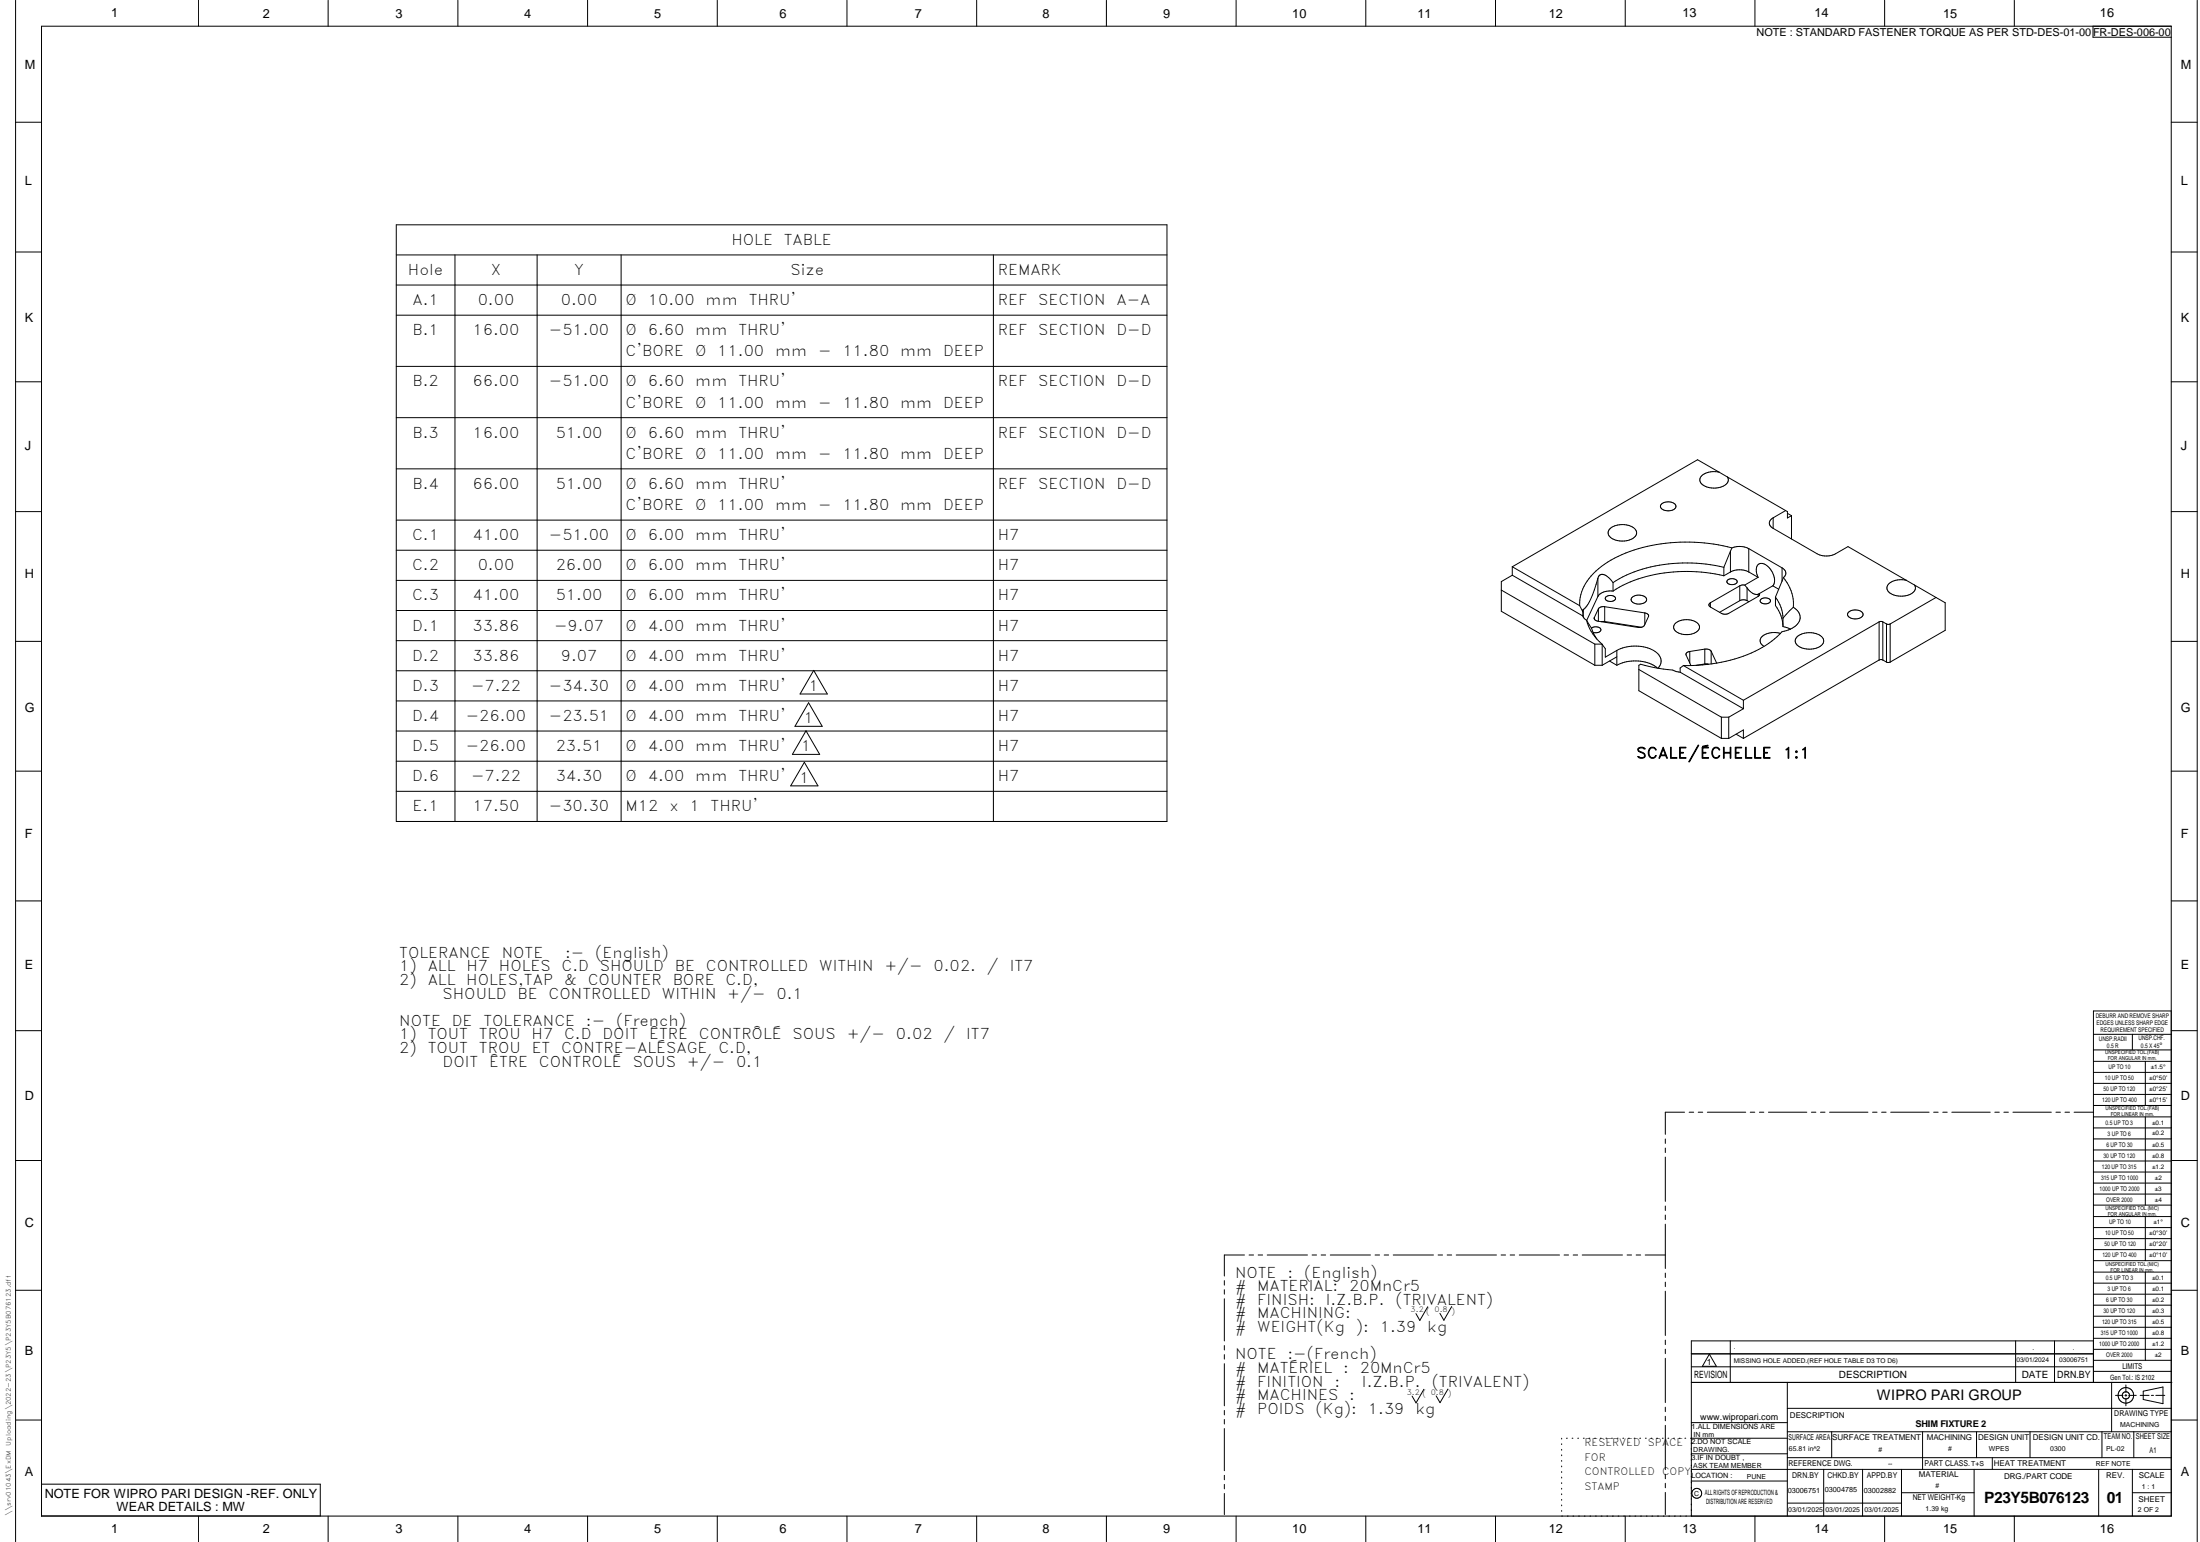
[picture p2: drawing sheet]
<svg xmlns="http://www.w3.org/2000/svg" width="848mm" height="594mm" viewBox="0 0 848 594" stroke-linecap="round" stroke-linejoin="round" font-family="sans-serif">
<g fill="none" stroke="#000" stroke-width=".39">
<path d="M6 .1v593.9M16 10.1h821v574h-821zM76.5 .1v10M126.5 .1v10M176.5 .1v10M226.5 .1v10M276.5 .1v10M326.5 .1v10M376.5 .1v10M426.5 .1v10M476.5 .1v10M526.5 .1v10"/>
<path d="M576.5 .1v10M626.5 .1v10M676.5 .1v10M726.5 .1v10M776.5 .1v10M806.8 10.1v4.3h30.2M847 .1v593.9M6 47.1h10M837 47.1h10M6 97.1h10M152.8 98.2h297.1M152.8 86.6h297.1v229.9h-297.1z"/>
<path d="M175.4 98.2v218.3M207.1 98.2v218.3M239.4 98.2v218.3M382.9 98.2v218.3M837 97.1h10M152.8 109.8h297.1M152.8 121.4h297.1M6 147.1h10M152.8 141.2h297.1M837 147.1h10M152.8 160.9h297.1M6 197.1h10"/>
<path d="M152.8 180.6h297.1M640.6 194.1a3.9 3.9 0 0 1 5.4 .7 2.72 2.72 0 0 1-3.8 1.9 1.63 1.63 0 0 1-1.7-.7 1.63 1.63 0 0 1 .1-1.9zM662.7 181.9l3.2 1.9M662.7 181.9l-8.3-4.8-71.4 41.3M662.7 181.9a6.6 6.6 0 0 0-7.3 2.3 2.93 2.93 0 0 0 2.5 3.4 7.3 7.3 0 0 0 8.2-1.9l.2-.8-.4-1.1M665.9 183.8l22.4 12.9M683.5 199.5a2.13 2.13 0 0 0-1.4 2 2.13 2.13 0 0 0 1.4 2.1M683.5 199.5v4.1M688.3 196.7l.7 .4v2.5l1.6-.9M688.3 196.7l-4.8 2.8M689 197.8l1.6 .9M690.6 198.7v8.9"/>
<path d="M837 197.1h10M152.8 200.4h297.1M152.8 212h297.1M583 218.4v3.2M583 218.4l25.9 14.9M620.6 203.8a7.5 7.5 0 0 1 10 .5 2.57 2.57 0 0 1-1.9 3.5 7.3 7.3 0 0 1-8.6-1.7l-.1-1.2zM664.5 218.6a58 58 0 0 0-41.5 5.1l-1.2 .8M664.5 218.6v3.2M667.1 212.4l-2.6 6.2M667.1 212.4v8M667.6 211.1a65.3 65.3 0 0 0-46.6 4.7 22.6 22.6 0 0 0-11.8 14.3l-.3 3.2M667.6 211.1l-.5 1.3"/>
<path d="M667.6 211.1a7.9 7.9 0 0 1 6.5 .3M674.1 211.4l12.9 7.4M674.1 211.4v9M683.5 203.6l17 9.8a7.8 7.8 0 0 0 7.1 0l4.8-2.8 22.4 12.9M687 218.8v5.1M687 218.8a2.1 2.1 0 0 1 1.4 1.7 2.1 2.1 0 0 1-.9 2M152.8 223.6h297.1M152.8 235.2h297.1M578.7 227.3l36.1 20.9M583 221.6l27.2 15.7M583 221.6l-4.3 2.5v11.4l36.1 20.8M608.9 233.3l1.3 2.4"/>
<path d="M610.2 237.3l.1 .4M610.2 235.7v1.6M610.3 234.9l-.1 .8M610.3 237.7l1.3 1.3M610.3 234.9v2.8M611.6 239a17.9 17.9 0 0 0 5.9 9.2M611.6 239l2 3.1 1.9 4M614.6 237.9v.6M616 222.8v7M616 222.8l.7-1.2a2.87 2.87 0 0 1 3.7 1.2l1.4 1.7M616 222.8a27 27 0 0 1-5 11.5l-.7 .6M616 229.8l-4.3 9.2"/>
<path d="M616.2 234.6l-1.6 3.3M616.2 234.6v4.8M618.6 233.7l15.4 2.4M618.6 239.5l14.2 2.2M618.6 233.7v5.8M618.6 239.5h-1.3M618.6 233.7a2.42 2.42 0 0 0-2.4 .9M619 230a2.49 2.49 0 0 1 3.8 .6 2.24 2.24 0 0 1-4-.2zM621.8 224.5v3.2M621.8 227.7a5.8 5.8 0 0 0-5.8 2.1M629.3 230a3.9 3.9 0 0 1 5.4 .7 2.3 2.3 0 0 1-2.8 2 2.34 2.34 0 0 1-3-2.1zM634 236.1a1.25 1.25 0 0 1 1.5 1.5l-1.6 3.3a2.44 2.44 0 0 1-2.4 .8l-15.5-2.4a1.28 1.28 0 0 1-1.4-1.4"/>
<path d="M634 236.1v4.5M659.3 232.2v1.7M659.3 232.2a.87 .87 0 0 0-.6 .8 .87 .87 0 0 0 .6 .9M664.5 221.8a58.9 58.9 0 0 0-40.2 4.4l-2.5 1.5M665.9 223.5a2.47 2.47 0 0 1 3.8 .6 2.24 2.24 0 0 1-4-.1zM667.1 220.4l-2.6 1.4M670.7 225.7l-11.4 6.5M670.7 231.4l-7.8 4.5M670.7 225.7v5.7M672.6 225.4l.9 1.1M672.6 225.4l-1.9 .3M673.5 226.5a4.5 4.5 0 0 0 4.2 2.5"/>
<path d="M673.5 231.4a3.1 3.1 0 0 0-2.8 0M673.5 226.5v4.9M673.5 231.4l.7 .4M674.1 220.4l3.6 2M674.1 220.4a7.8 7.8 0 0 0-7 0M677.7 222.4a3.7 3.7 0 0 1 .7-5.3 5.9 5.9 0 0 1 5.6 5.4l.1 1.6-.7 1.6M677.7 222.4l-5.1 3M677.7 229v.8M677.7 229.8l-11.3 6.5a3.1 3.1 0 0 1-2.8 0l-4.3-2.4M678.2 228.7l.1 .5-.6 .6M678.2 228.7l-.5 .3M678.8 230.9a2.49 2.49 0 0 1 3.7 .6 2.24 2.24 0 0 1-4-.1z"/>
<path d="M683.4 225.7l2.3 1.3M683.4 225.7l-5.2 3M684.4 230a14.1 14.1 0 0 1 2.9 8.1M684.4 230v3.3a14 14 0 0 1 2.9 8.1M687 223.9l-2.6 6.1M687.3 238.1v3.3M687.5 222.5a15.7 15.7 0 0 1 3.8 11.5M687.5 222.5l-.5 1.4M691.3 234a4.2 4.2 0 0 1 2.6 3.8 4.2 4.2 0 0 1-2.4 3.9l-2.1 1-2.5 .7a44 44 0 0 1-26.9 12.3l-5.5 .6-5.6 .1M691.3 234l-4 4.1M712.7 235.8a3.9 3.9 0 0 1 5.5 .6 2.75 2.75 0 0 1-3.9 2 1.69 1.69 0 0 1-1.8-2.4zM724.4 239.6l-52.3 30.2"/>
<path d="M724.4 239.6v14.7M724.4 239.6h1.4M725.8 239.6v14.7M725.8 239.6l1.4 .8M734.8 223.5l3.2 1.9M734.8 223.5a6.5 6.5 0 0 0-7.3 2.4 2.93 2.93 0 0 0 2.6 3.3 7.2 7.2 0 0 0 8.1-1.9l.2-1.1-.4-.8M738 225.4l8.3 4.8M746.3 230.2l-17.7 10.2M746.3 230.2l3.6 2v10.6l-21.3 12.3M6 247.1h10M152.8 246.8h297.1M152.8 258.4h297.1"/>
<path d="M313.7 258.3l5.2 9.1h-10.5zM613.5 242a2.45 2.45 0 0 1 3.6 .6 2.23 2.23 0 0 1-3 1M614.8 248.2v8.1M614.8 248.2h2.7M614.8 256.3h2.8M617.5 248.2l.1 .1M617.6 248.3v8M617.6 248.3l1.2 1.6v3.3l4.5-2.6M620.5 254.7l2.8 1.6M623.3 250.6v5.7M623.3 253l-5.7 3.3M623.3 256.3a14.9 14.9 0 0 1 15.6 1.1"/>
<path d="M623.3 250.6a14.8 14.8 0 0 1 15.8 1.2 3.8 3.8 0 0 1 0 5.7M631.8 257.9l31.8 18.4M645.8 240.2a6.8 6.8 0 0 1 9.2 .7 2.6 2.6 0 0 1-2.3 3.2 6.4 6.4 0 0 1-7.4-1.7l-.1-1.2zM647.7 259l24.4 14M647.7 259l-2.9-.9-7.2-.9-5.1-1.3-.7 .4v9.8l31.8 18.4M648.9 256.4l23.2 13.4M648.9 256.4l-1.2 1v1.6M650.2 244.5h.7M651.4 251a1.23 1.23 0 0 0-1.4 1.4l1.8 4M651.4 251v4.4M657.2 255.8l1.5 .1M657.2 250.1l-5.8 .9"/>
<path d="M657.2 255.8l-3.5 .5M657.2 250.1v5.7M657.2 250.1a2.44 2.44 0 0 1 2.4 .8M659.6 250.9l2.2 4.6M659.6 250.9v4.9M686.4 244a7 7 0 0 0-7.7 2.1 2.32 2.32 0 0 0 1.3 2.9M687.3 241.4l2.9 1M692.7 245.4a7.6 7.6 0 0 1 10.1 .6 2.57 2.57 0 0 1-2 3.4 7.3 7.3 0 0 1-8.6-1.7l-.1-1.2zM724.4 254.3l-52.3 30.2M725.8 254.3h-1.4M725.8 254.3l1.4 .8M727.2 255.1h1.4"/>
<path d="M727.2 240.4v14.7M728.6 240.4h-1.4M728.6 240.4v14.7M837 247.1h10M152.8 270h297.1M311.7 270.7l5.2 9.1h-10.4zM663.6 276.3v8.2M663.6 276.3h2.8M666.4 276.3v8.2M672.1 269.8v3.2M672.1 273l-5.7 3.3M6 297.1h10"/>
<path d="M152.8 281.6h297.1M152.8 293.3h297.1M310.1 293.7l5.2 9.1h-10.5zM310.7 281.6l5.3 9h-10.5zM663.6 284.5h2.8M669.2 282.9l2.9 1.6M672.1 284.5v-3.3l-5.7 3.3M837 297.1h10M152.8 304.9h297.1M6 347.1h10M837 347.1h10M6 397.1h10"/>
<path d="M807 398.5h30M822 398.5v6M837 397.1h10M837 389.5h-30v143.1M807 404.5h30M807 408.9h30M807 413.2h30M807 417.4h30M827 408.9v17M642 438.8v1.7M649.4 428.5h-7.4v8.5M651.2 428.5h1.7"/>
<path d="M654.6 428.5h1.8M658.2 428.5h14.8M674.7 428.5h1.7M678.2 428.5h1.7M681.7 428.5h14.8M698.3 428.5h1.7M701.8 428.5h1.7M705.3 428.5h14.8M721.8 428.5h1.8M725.3 428.5h1.8M728.9 428.5h14.7M745.4 428.5h1.7"/>
<path d="M748.9 428.5h1.7M752.4 428.5h14.8M769 428.5h1.7M772.5 428.5h1.7M776 428.5h14.8M792.5 428.5h1.8M796 428.5h1.8M799.5 428.5h7.4M807 421.6h30M807 425.9h30M807 430.3h30M807 434.6h30"/>
<path d="M807 438.8h30M827 430.3v34M6 447.1h10M642 442.3v1.7M642 445.8v17.1M807 443h30M807 447.3h30M807 451.5h30M807 455.8h30M837 447.1h10M642 464.6v1.8M642 468.1v1.8"/>
<path d="M642 471.6v17.1M807 460h30M807 464.3h30M807 468.7h30M807 472.9h30M807 477.2h30M827 468.7v17M6 497.1h10M472 493.4v1.7M472 496.9v1.7M479.7 483.5h-7.7v8.1M481.5 483.5h1.7"/>
<path d="M485 483.5h1.7M488.5 483.5h15.5M505.8 483.5h1.7M509.3 483.5h1.7M512.8 483.5h15.5M530.1 483.5h1.7M533.6 483.5h1.7M537.1 483.5h15.5M554.4 483.5h1.7M557.9 483.5h1.7M561.4 483.5h15.5M578.7 483.5h1.7"/>
<path d="M582.1 483.5h1.8M585.7 483.5h15.5M602.9 483.5h1.8M606.4 483.5h1.8M609.9 483.5h15.6M627.2 483.5h1.7M630.7 483.5h1.8M634.2 483.5h7.8M642 490.5v1.7M642 494v1.7M642 497.5v17M807 481.4h30"/>
<path d="M807 485.7h30M807 490.1h30M807 494.3h30M807 498.6h30M827 490.1v34M837 497.1h10M472 500.4v16.2M472 518.4v1.7M550.4 503.4l-3.1 5.3-1.5-2.6M559.6 503.4l-3 5.2-1.5-2.6M642 516.3v1.7M642 519.8v1.7"/>
<path d="M667 516.6v16M777 516.6v16M792 516.6v16M807 516.6h-155v67.5M807 502.8h30M807 507.1h30M807 511.3h30M807 515.6h30M807 519.9h30M472 521.9v1.7M472 525.4v16.2M548.9 535.2l-3 5.3-1.6-2.6"/>
<path d="M558.2 535.2l-3.1 5.2-1.5-2.6M642 523.3v17.1M652 532.6h185.2M652 526.6h155M652 521.6h155M658.9 521.7l2.7 4.7h-5.3zM689 532.6v51.5M807 524.1h30M807 528.3h30M814 532.6v19M815.5 537.6h2.9M819.1 537.6h.7"/>
<path d="M819.5 533.6v2.9M819.5 537.2v.8M819.5 538.7v2.9M820.6 537.6h2.9M825 537.6h3.4M826.2 536l7.6-1.6v6.4l-7.6-1.6zM829.3 537.6h.9M831 537.6h3.5M6 547.1h10M472 543.4v1.7M472 546.9v1.7M472 550.4v16.2"/>
<path d="M602 554.1v.3M602 556.2v.4M602 558.4v.3M603.8 554.1h.4M606 554.1h.3M608.2 554.1h.3M610.4 554.1h.3M612.5 554.1h.4M614.7 554.1h.3M616.9 554.1h.3M619.1 554.1h.3M621.2 554.1h.4"/>
<path d="M623.4 554.1h.3M625.6 554.1h.3M627.8 554.1h.3M629.9 554.1h.4M632.1 554.1h.3M634.3 554.1h.3M636.5 554.1h.3M638.6 554.1h.4M640.8 554.1h.3M642 542.1v1.8M642 545.6v1.8M642 549.1v17.1"/>
<path d="M643 554.1h.3M645.2 554.1h.3M647.3 554.1h.4M649.5 554.1h.3M651.7 554.1h37.3M652 548.1h37M689 542.6h148M689 551.6h148M706.1 551.6v10M741.1 551.6v14.5M761.9 551.6v10M782.6 551.6v10"/>
<path d="M810.3 551.6v10M822.6 551.6v10M837 547.1h10M16 571.8h107.5v12.3h-107.5M472 568.4v1.7M472 571.9v1.7M472 575.4v8.1M602 560.5v.4M602 562.7v.3M602 564.8v.3M602 566.9v.4M602 569.1v.3"/>
<path d="M602 571.2v.4M602 573.4v.3M602 575.5v.4M602 577.7v.3M602 579.8v.3M642 568v1.7M642 571.5v1.7M642 575v8.5M652 570.6h37M652 566.1h185M652 560.1h37M689 561.6h148"/>
<path d="M689 579.1h44M703 566.1v18M718 566.1v18M733 575.1h28M733 566.1v18M761 566.1v18M768 561.6v4.5M809 566.1v18M822 575.1h15M822 566.1v18M76.5 584.1v9.9M126.5 584.1v9.9"/>
<path d="M176.5 584.1v9.9M226.5 584.1v9.9M276.5 584.1v9.9M326.5 584.1v9.9M376.5 584.1v9.9M426.5 584.1v9.9M476.5 584.1v9.9M526.5 584.1v9.9M576.5 584.1v9.9M602 582v.3M626.5 584.1v9.9M676.5 584.1v9.9"/>
<path d="M726.5 584.1v9.9M776.5 584.1v9.9"/>
<circle cx="819.5" cy="537.6" r="3"/>
<circle cx="819.5" cy="537.6" r="1.39"/>
<circle cx="654.1" cy="575.3" r="1.89"/>
</g>
<g font-size="6">
<text x="764.9" y="579">P23Y5B076123</text>
<text x="812.1" y="578.9">01</text>
</g>
<g font-size="5.7">
<text x="281.9" y="94.3">HOLE</text>
<text x="302.1" y="94.3">TABLE</text>
<text x="157.2" y="105.9">Hole</text>
<text x="189.2" y="105.9">X</text>
<text x="221.3" y="105.9">Y</text>
<text x="304.7" y="105.9">Size</text>
<text x="384.7" y="105.9">REMARK</text>
<text x="159" y="117.5">A.1</text>
<text x="184.1" y="117.5">0.00</text>
<text x="216.2" y="117.5">0.00</text>
<text x="241.2" y="117.5">Ø</text>
<text x="249.7" y="117.5">10.00</text>
<text x="272" y="117.5">mm</text>
<text x="288.6" y="117.5">THRU'</text>
<text x="384.7" y="117.5">REF</text>
<text x="400.3" y="117.5">SECTION</text>
<text x="430.4" y="117.5">A-A</text>
<text x="159" y="129.2">B.1</text>
<text x="182.2" y="129.2">16.00</text>
<text x="211.6" y="129.2">-51.00</text>
<text x="241.2" y="129.2">Ø</text>
<text x="249.7" y="129.2">6.60</text>
<text x="268" y="129.2">mm</text>
<text x="284.6" y="129.2">THRU'</text>
<text x="384.7" y="129.2">REF</text>
<text x="400.3" y="129.2">SECTION</text>
<text x="430.4" y="129.2">D-D</text>
<text x="241.2" y="137.3">C'BORE</text>
<text x="267.9" y="137.3">Ø</text>
<text x="276.5" y="137.3">11.00</text>
<text x="298.8" y="137.3">mm</text>
<text x="315.4" y="137.3">-</text>
<text x="324.7" y="137.3">11.80</text>
<text x="347" y="137.3">mm</text>
<text x="363.6" y="137.3">DEEP</text>
<text x="159" y="148.9">B.2</text>
<text x="182.2" y="148.9">66.00</text>
<text x="211.6" y="148.9">-51.00</text>
<text x="241.2" y="148.9">Ø</text>
<text x="249.7" y="148.9">6.60</text>
<text x="268" y="148.9">mm</text>
<text x="284.6" y="148.9">THRU'</text>
<text x="384.7" y="148.9">REF</text>
<text x="400.3" y="148.9">SECTION</text>
<text x="430.4" y="148.9">D-D</text>
<text x="241.2" y="157">C'BORE</text>
<text x="267.9" y="157">Ø</text>
<text x="276.5" y="157">11.00</text>
<text x="298.8" y="157">mm</text>
<text x="315.4" y="157">-</text>
<text x="324.7" y="157">11.80</text>
<text x="347" y="157">mm</text>
<text x="363.6" y="157">DEEP</text>
<text x="159" y="168.6">B.3</text>
<text x="182.2" y="168.6">16.00</text>
<text x="214.2" y="168.6">51.00</text>
<text x="241.2" y="168.6">Ø</text>
<text x="249.7" y="168.6">6.60</text>
<text x="268" y="168.6">mm</text>
<text x="284.6" y="168.6">THRU'</text>
<text x="384.7" y="168.6">REF</text>
<text x="400.3" y="168.6">SECTION</text>
<text x="430.4" y="168.6">D-D</text>
<text x="241.2" y="176.8">C'BORE</text>
<text x="267.9" y="176.8">Ø</text>
<text x="276.5" y="176.8">11.00</text>
<text x="298.8" y="176.8">mm</text>
<text x="315.4" y="176.8">-</text>
<text x="324.7" y="176.8">11.80</text>
<text x="347" y="176.8">mm</text>
<text x="363.6" y="176.8">DEEP</text>
<text x="159" y="188.4">B.4</text>
<text x="182.2" y="188.4">66.00</text>
<text x="214.2" y="188.4">51.00</text>
<text x="241.2" y="188.4">Ø</text>
<text x="249.7" y="188.4">6.60</text>
<text x="268" y="188.4">mm</text>
<text x="284.6" y="188.4">THRU'</text>
<text x="384.7" y="188.4">REF</text>
<text x="400.3" y="188.4">SECTION</text>
<text x="430.4" y="188.4">D-D</text>
<text x="241.2" y="196.5">C'BORE</text>
<text x="267.9" y="196.5">Ø</text>
<text x="276.5" y="196.5">11.00</text>
<text x="298.8" y="196.5">mm</text>
<text x="315.4" y="196.5">-</text>
<text x="324.7" y="196.5">11.80</text>
<text x="347" y="196.5">mm</text>
<text x="363.6" y="196.5">DEEP</text>
<text x="158.9" y="208.1">C.1</text>
<text x="182.2" y="208.1">41.00</text>
<text x="211.6" y="208.1">-51.00</text>
<text x="241.2" y="208.1">Ø</text>
<text x="249.7" y="208.1">6.00</text>
<text x="268" y="208.1">mm</text>
<text x="284.6" y="208.1">THRU'</text>
<text x="384.7" y="208.1">H7</text>
<text x="158.9" y="219.7">C.2</text>
<text x="184.1" y="219.7">0.00</text>
<text x="214.2" y="219.7">26.00</text>
<text x="241.2" y="219.7">Ø</text>
<text x="249.7" y="219.7">6.00</text>
<text x="268" y="219.7">mm</text>
<text x="284.6" y="219.7">THRU'</text>
<text x="384.7" y="219.7">H7</text>
<text x="158.9" y="231.3">C.3</text>
<text x="182.2" y="231.3">41.00</text>
<text x="214.2" y="231.3">51.00</text>
<text x="241.2" y="231.3">Ø</text>
<text x="249.7" y="231.3">6.00</text>
<text x="268" y="231.3">mm</text>
<text x="284.6" y="231.3">THRU'</text>
<text x="384.7" y="231.3">H7</text>
<text x="158.9" y="242.9">D.1</text>
<text x="182.2" y="242.9">33.86</text>
<text x="213.6" y="242.9">-9.07</text>
<text x="241.2" y="242.9">Ø</text>
<text x="249.7" y="242.9">4.00</text>
<text x="268" y="242.9">mm</text>
<text x="284.6" y="242.9">THRU'</text>
<text x="384.7" y="242.9">H7</text>
<text x="158.9" y="254.6">D.2</text>
<text x="182.2" y="254.6">33.86</text>
<text x="216.2" y="254.6">9.07</text>
<text x="241.2" y="254.6">Ø</text>
<text x="249.7" y="254.6">4.00</text>
<text x="268" y="254.6">mm</text>
<text x="284.6" y="254.6">THRU'</text>
<text x="384.7" y="254.6">H7</text>
<text x="158.9" y="266.1">D.3</text>
<text x="181.6" y="266.1">-7.22</text>
<text x="211.6" y="266.1">-34.30</text>
<text x="241.2" y="266.1">Ø</text>
<text x="249.7" y="266.1">4.00</text>
<text x="268" y="266.1">mm</text>
<text x="284.6" y="266.1">THRU'</text>
<text x="311.7" y="266.1">1</text>
<text x="384.7" y="266.1">H7</text>
<text x="158.9" y="277.8">D.4</text>
<text x="179.6" y="277.8">-26.00</text>
<text x="211.6" y="277.8">-23.51</text>
<text x="241.2" y="277.8">Ø</text>
<text x="249.7" y="277.8">4.00</text>
<text x="268" y="277.8">mm</text>
<text x="284.6" y="277.8">THRU'</text>
<text x="309.7" y="278.6">1</text>
<text x="384.7" y="277.8">H7</text>
<text x="158.9" y="289.4">D.5</text>
<text x="179.6" y="289.4">-26.00</text>
<text x="214.2" y="289.4">23.51</text>
<text x="241.2" y="289.4">Ø</text>
<text x="249.7" y="289.4">4.00</text>
<text x="268" y="289.4">mm</text>
<text x="284.6" y="289.4">THRU'</text>
<text x="308.7" y="289.4">1</text>
<text x="384.7" y="289.4">H7</text>
<text x="630.8" y="292.1">SCALE/ÉCHELLE</text>
<text x="687.3" y="292.1">1:1</text>
<text x="158.9" y="301">D.6</text>
<text x="181.6" y="301">-7.22</text>
<text x="214.2" y="301">34.30</text>
<text x="241.2" y="301">Ø</text>
<text x="249.7" y="301">4.00</text>
<text x="268" y="301">mm</text>
<text x="284.6" y="301">THRU'</text>
<text x="308.1" y="301.5">1</text>
<text x="384.7" y="301">H7</text>
<text x="159" y="312.6">E.1</text>
<text x="182.2" y="312.6">17.50</text>
<text x="211.6" y="312.6">-30.30</text>
<text x="241.2" y="312.6">M12</text>
<text x="258" y="312.6">x</text>
<text x="265.8" y="312.6">1</text>
<text x="273.9" y="312.6">THRU'</text>
<text x="153.9" y="369">TOLERANCE</text>
<text x="193.4" y="369">NOTE</text>
<text x="217.8" y="369">:-</text>
<text x="229.4" y="369">(English)</text>
<text x="153.9" y="374.2">1)</text>
<text x="164.9" y="374.2">ALL</text>
<text x="179.8" y="374.2">H7</text>
<text x="192.3" y="374.2">HOLES</text>
<text x="216.5" y="374.2">C.D</text>
<text x="231.2" y="374.2">SHOULD</text>
<text x="260.2" y="374.2">BE</text>
<text x="272.1" y="374.2">CONTROLLED</text>
<text x="315.8" y="374.2">WITHIN</text>
<text x="340.9" y="374.2">+/-</text>
<text x="359.9" y="374.2">0.02.</text>
<text x="380.4" y="374.2">/</text>
<text x="389.3" y="374.2">IT7</text>
<text x="153.9" y="379.5">2)</text>
<text x="164.9" y="379.5">ALL</text>
<text x="179.8" y="379.5">HOLES,TAP</text>
<text x="217.5" y="379.5">&amp;</text>
<text x="226.6" y="379.5">COUNTER</text>
<text x="259.3" y="379.5">BORE</text>
<text x="279.7" y="379.5">C.D,</text>
<text x="170.6" y="384.7">SHOULD</text>
<text x="199.5" y="384.7">BE</text>
<text x="211.5" y="384.7">CONTROLLED</text>
<text x="255.2" y="384.7">WITHIN</text>
<text x="280.4" y="384.7">+/-</text>
<text x="299.3" y="384.7">0.1</text>
<text x="153.9" y="395.2">NOTE</text>
<text x="174.1" y="395.2">DE</text>
<text x="186.3" y="395.2">TOLERANCE</text>
<text x="225.9" y="395.2">:-</text>
<text x="237.5" y="395.2">(French)</text>
<text x="153.9" y="400.5">1)</text>
<text x="164.9" y="400.5">TOUT</text>
<text x="184.6" y="400.5">TROU</text>
<text x="204.9" y="400.5">H7</text>
<text x="217.5" y="400.5">C.D</text>
<text x="232.3" y="400.5">DOIT</text>
<text x="250.2" y="400.5">ÊTRE</text>
<text x="269.4" y="400.5">CONTRÔLÉ</text>
<text x="305.5" y="400.5">SOUS</text>
<text x="326.4" y="400.5">+/-</text>
<text x="345.4" y="400.5">0.02</text>
<text x="363.7" y="400.5">/</text>
<text x="372.5" y="400.5">IT7</text>
<text x="153.9" y="405.7">2)</text>
<text x="164.9" y="405.7">TOUT</text>
<text x="184.6" y="405.7">TROU</text>
<text x="205" y="405.7">ET</text>
<text x="216.3" y="405.7">CONTRE-ALÉSAGE</text>
<text x="276.9" y="405.7">C.D,</text>
<text x="170.6" y="411">DOIT</text>
<text x="188.6" y="411">ÊTRE</text>
<text x="207.8" y="411">CONTROLÉ</text>
<text x="243.9" y="411">SOUS</text>
<text x="264.8" y="411">+/-</text>
<text x="283.7" y="411">0.1</text>
<text x="476.1" y="492.2">NOTE</text>
<text x="476.1" y="497.5">#</text>
<text x="484.7" y="497.5">MATERIAL:</text>
<text x="496.3" y="492.2">:</text>
<text x="502.7" y="492.2">(English)</text>
<text x="520.1" y="497.5">20MnCr5</text>
<text x="476.1" y="502.7">#</text>
<text x="484.7" y="502.7">FINISH:</text>
<text x="511.1" y="502.7">I.Z.B.P.</text>
<text x="537.9" y="502.7">(TRIVALENT)</text>
<text x="476.1" y="508">#</text>
<text x="484.6" y="508">MACHINING:</text>
<text x="476.1" y="513.2">#</text>
<text x="484.7" y="513.2">WEIGHT(Kg</text>
<text x="522.6" y="513.2">):</text>
<text x="531.9" y="513.2">1.39</text>
<text x="550.2" y="513.2">kg</text>
<text x="476.1" y="523.7">NOTE</text>
<text x="496.3" y="523.7">:-(French)</text>
<text x="476.1" y="529">#</text>
<text x="484.7" y="529">MATÉRIEL</text>
<text x="517.7" y="529">:</text>
<text x="524.2" y="529">20MnCr5</text>
<text x="476.1" y="534.2">#</text>
<text x="476.1" y="539.5">#</text>
<text x="484.7" y="534.2">FINITION</text>
<text x="484.7" y="539.5">MACHINES</text>
<text x="514.4" y="534.2">:</text>
<text x="520.1" y="539.5">:</text>
<text x="525" y="534.2">I.Z.B.P.</text>
<text x="551.9" y="534.2">(TRIVALENT)</text>
<text x="476.1" y="544.7">#</text>
<text x="484.7" y="544.7">POIDS</text>
<text x="507.1" y="544.7">(Kg):</text>
<text x="527.3" y="544.7">1.39</text>
<text x="545.6" y="544.7">kg</text>
</g>
<text font-size="5.6" x="723.5" y="539.3">WIPRO PARI GROUP</text>
<g font-size="4.9">
<text x="42.9" y="6.7">1</text>
<text x="101.4" y="6.8">2</text>
<text x="152.5" y="6.8">3</text>
<text x="202.1" y="6.8">4</text>
<text x="252.1" y="6.8">5</text>
<text x="300.5" y="6.8">6</text>
<text x="352.6" y="6.8">7</text>
<text x="401.9" y="6.8">8</text>
<text x="448.4" y="6.8">9</text>
<text x="498.2" y="6.8">10</text>
<text x="546.4" y="6.8">11</text>
<text x="597" y="6.8">12</text>
<text x="648.5" y="6.6">13</text>
<text x="699.5" y="6.6">14</text>
<text x="749" y="6.8">15</text>
<text x="809.5" y="6.6">16</text>
<text x="9.6" y="26.7">M</text>
<text x="840.6" y="26.7">M</text>
<text x="9.6" y="71.4">L</text>
<text x="840.6" y="71.4">L</text>
<text x="9.6" y="124.2">K</text>
<text x="840.6" y="124.2">K</text>
<text x="9.6" y="173.4">J</text>
<text x="840.6" y="173.4">J</text>
<text x="9.6" y="222.7">H</text>
<text x="840.6" y="222.7">H</text>
<text x="9.6" y="274.3">G</text>
<text x="840.6" y="274.3">G</text>
<text x="9.6" y="322.7">F</text>
<text x="840.6" y="322.7">F</text>
<text x="9.6" y="373.4">E</text>
<text x="840.6" y="373.4">E</text>
<text x="9.6" y="423.8">D</text>
<text x="840.6" y="423.8">D</text>
<text x="9.6" y="472.9">C</text>
<text x="840.6" y="472.9">C</text>
<text x="9.6" y="522.1">B</text>
<text x="840.6" y="522.1">B</text>
<text x="9.6" y="568.7">A</text>
<text x="840.6" y="568.7">A</text>
<text x="17.2" y="577">NOTE FOR WIPRO PARI DESIGN -REF. ONLY</text>
<text x="44.9" y="582.3">WEAR DETAILS : MW</text>
<text x="42.9" y="590.7">1</text>
<text x="101.4" y="590.8">2</text>
<text x="152.5" y="590.8">3</text>
<text x="202.1" y="590.8">4</text>
<text x="252.1" y="590.8">5</text>
<text x="300.5" y="590.8">6</text>
<text x="352.6" y="590.8">7</text>
<text x="401.9" y="590.8">8</text>
<text x="448.4" y="590.8">9</text>
<text x="498.2" y="590.8">10</text>
<text x="546.4" y="590.8">11</text>
<text x="597" y="590.8">12</text>
<text x="648.5" y="590.6">13</text>
<text x="699.5" y="590.6">14</text>
<text x="749" y="590.8">15</text>
<text x="809.5" y="590.6">16</text>
</g>
<text font-size="4.2" x="677.1" y="13.9">NOTE : STANDARD FASTENER TORQUE AS PER STD-DES-01-00FR-DES-006-00</text>
<g font-size="3.9">
<text x="610.8" y="557.1">RESERVED</text>
<text x="635.3" y="557.1">SPACE</text>
<text x="610.8" y="562.7">FOR</text>
<text x="610.8" y="568.3">CONTROLLED</text>
<text x="640.7" y="568.3">COPY</text>
<text x="610.8" y="573.9">STAMP</text>
</g>
<g font-size="3.8">
<text x="653.1" y="530.9">REVISION</text>
<text x="708.9" y="530.9">DESCRIPTION</text>
<text x="779.4" y="530.9">DATE</text>
<text x="793.1" y="530.9">DRN.BY</text>
</g>
<text font-size="3.6" x="738.4" y="549.9">SHIM FIXTURE 2</text>
<text font-size="3.5" x="655.4" y="547.1">www.wipropari.com</text>
<text font-size="3.4" x="658" y="526">1</text>
<g font-size="3.1">
<text x="818.2" y="527.3">LIMITS</text>
<text x="815" y="545.5">DRAWING TYPE</text>
<text x="690" y="546.1">DESCRIPTION</text>
<text x="689.5" y="554.7">SURFACE AREA</text>
<text x="706.3" y="554.7">SURFACE TREATMENT</text>
<text x="742.7" y="554.7">MACHINING</text>
<text x="762.5" y="554.7">DESIGN UNIT</text>
<text x="783.6" y="554.7">DESIGN UNIT CD.</text>
<text x="811" y="554.5">TEAM NO.</text>
<text x="823.3" y="554.5">SHEET SIZE</text>
<text x="828.6" y="559.9">A1</text>
<text x="689.4" y="564.9">REFERENCE DWG.</text>
<text x="690.9" y="569.3">DRN.BY</text>
<text x="704.4" y="569.3">CHKD.BY</text>
<text x="719.6" y="569.3">APPD.BY</text>
<text x="739.7" y="569.2">MATERIAL</text>
<text x="741.9" y="564.8">PART CLASS.</text>
<text x="768.6" y="564.8">HEAT TREATMENT</text>
<text x="772.5" y="569.7">DRG./PART CODE</text>
<text x="811.9" y="569.4">REV.</text>
<text x="824.4" y="569.4">SCALE</text>
<text x="737.3" y="578.1">NET WEIGHT-Kg</text>
<text x="824.4" y="578.5">SHEET</text>
</g>
<text font-size="3" x="832.5" y="403.9">°</text>
<g font-size="2.8">
<text x="543.8" y="505.7">3.2 ( 0.8 )</text>
<text x="813.5" y="531.5">Gen Tol.: IS 2102</text>
<text x="542.3" y="537.4">3.2 ( 0.8 )</text>
<text x="652.1" y="550.5">1.ALL DIMENSIONS ARE</text>
<text x="652" y="556.5">2.DO NOT SCALE</text>
<text x="652" y="562.5">3.IF IN DOUBT ,</text>
<text x="652" y="569.3">LOCATION :</text>
<text x="657.2" y="575.8">ALL RIGHTS OF REPRODUCTION &amp;</text>
<text x="689.1" y="575">03006751</text>
<text x="703.4" y="575">03004785</text>
<text x="718.5" y="575">03002882</text>
<text x="657.7" y="579.2">DISTRIBUTION ARE RESERVED</text>
</g>
<g font-size="2.7">
<text x="817.3" y="549.9">MACHINING</text>
<text x="652.9" y="553.5">IN mm</text>
<text x="652.8" y="559.5">DRAWING.</text>
<text x="689.6" y="559.2">65.81 in^2</text>
<text x="724.1" y="559.3">#</text>
<text x="751" y="559.1">#</text>
<text x="766.6" y="559">WPES</text>
<text x="790.4" y="558.9">0300</text>
<text x="811.9" y="558.8">PL-02</text>
<text x="652.8" y="565.6">ASK TEAM MEMBER</text>
<text x="673.4" y="569.7">PUNE</text>
<text x="727.8" y="565">--</text>
<text x="759.9" y="564.9">T+S</text>
<text x="808" y="564.9">REF NOTE</text>
<text x="746.2" y="573.3">#</text>
<text x="825.6" y="573.5">1 : 1</text>
<text x="653.1" y="576.3">C</text>
<text x="689.4" y="582.5">03/01/2025</text>
<text x="703.7" y="582.5">03/01/2025</text>
<text x="718.7" y="582.7">03/01/2025</text>
<text x="742.3" y="582.2">1.39 kg</text>
<text x="824.2" y="582.4">2 OF 2</text>
</g>
<g font-size="2.5">
<text x="812.2" y="403.7">0.5 R</text>
<text x="825.3" y="403.9">0.5 X 45</text>
<text x="812.4" y="497.2">3 UP TO 6</text>
<text x="811.9" y="501.5">6 UP TO 30</text>
<text x="810.8" y="505.8">30 UP TO 120</text>
<text x="668.4" y="519.9">.</text>
<text x="783.5" y="520">.</text>
<text x="799.1" y="519.9">.</text>
<text x="668.4" y="525">MISSING HOLE ADDED.(REF HOLE TABLE D3 TO D6)</text>
<text x="777.3" y="524.8">03/01/2024</text>
<text x="793.8" y="524.8">03006751</text>
</g>
<g font-size="2.4">
<text x="807.9" y="392.1">DEBURR AND REMOVE SHARP</text>
<text x="808.2" y="394.8">EDGES UNLESS SHARP EDGE</text>
<text x="809.1" y="401">UNSP.RADII</text>
<text x="809.8" y="397.6">REQUIREMENT SPECIFIED</text>
<text x="824.4" y="400.7">UNSP.CHF.</text>
<text x="812.8" y="411.8">UP TO 10</text>
<text x="829.1" y="411.9">±1.5°</text>
<text x="811.4" y="416.1">10 UP TO 50</text>
<text x="828.5" y="416.1">±0°50'</text>
<text x="810.4" y="424.6">120 UP TO 400</text>
<text x="810.9" y="420.3">50 UP TO 120</text>
<text x="828.5" y="424.6">±0°15'</text>
<text x="828.5" y="420.4">±0°25'</text>
<text x="811.7" y="433.2">0.5 UP TO 3</text>
<text x="812.5" y="437.5">3 UP TO 6</text>
<text x="829.6" y="437.5">±0.2</text>
<text x="829.6" y="433.2">±0.1</text>
<text x="812" y="441.7">6 UP TO 30</text>
<text x="829.6" y="441.8">±0.5</text>
<text x="810.9" y="446">30 UP TO 120</text>
<text x="829.6" y="446">±0.8</text>
<text x="809.9" y="454.5">315 UP TO 1000</text>
<text x="810.3" y="450.3">120 UP TO 315</text>
<text x="829.6" y="450.3">±1.2</text>
<text x="830.7" y="454.5">±2</text>
<text x="809.4" y="458.7">1000 UP TO 2000</text>
<text x="830.6" y="458.7">±3</text>
<text x="811.9" y="463">OVER 2000</text>
<text x="830.7" y="463.1">±4</text>
<text x="813" y="471.7">UP TO 10</text>
<text x="830.1" y="471.7">±1°</text>
<text x="811.5" y="475.9">10 UP TO 50</text>
<text x="828.5" y="475.9">±0°30'</text>
<text x="810.5" y="484.4">120 UP TO 400</text>
<text x="811.2" y="480.1">50 UP TO 120</text>
<text x="828.5" y="484.4">±0°10'</text>
<text x="828.5" y="480.2">±0°20'</text>
<text x="811.8" y="493">0.5 UP TO 3</text>
<text x="829.6" y="493.1">±0.1</text>
<text x="829.6" y="497.3">±0.1</text>
<text x="829.6" y="501.5">±0.2</text>
<text x="829.6" y="505.8">±0.3</text>
<text x="809.8" y="514.3">315 UP TO 1000</text>
<text x="810.3" y="510.1">120 UP TO 315</text>
<text x="829.6" y="510.1">±0.5</text>
<text x="829.6" y="514.3">±0.8</text>
<text x="809.2" y="518.6">1000 UP TO 2000</text>
<text x="829.6" y="518.6">±1.2</text>
<text x="811.9" y="522.8">OVER 2000</text>
<text x="830.6" y="522.8">±2</text>
<text x="4.2" y="557" transform="rotate(-90 4.2 557)">Uploading\2022-23\P23Y5\P23Y5B076123.dft</text>
<text x="4.2" y="584.1" transform="rotate(-90 4.2 584.1)">\\srv01043\ExDM</text>
</g>
<g font-size="2.1">
<text x="811.6" y="406.2">UNSPECIFIED TOL.(FAB)</text>
<text x="812.5" y="408.6">FOR ANGULAR IN mm.</text>
<text x="811.6" y="427.8">UNSPECIFIED TOL.(FAB)</text>
<text x="813.7" y="430.1">FOR LINEAR IN mm.</text>
<text x="811.7" y="466.2">UNSPECIFIED TOL.(M/C)</text>
<text x="812.5" y="468.5">FOR ANGULAR IN mm.</text>
<text x="811.7" y="487.6">UNSPECIFIED TOL.(M/C)</text>
<text x="813.6" y="489.9">FOR LINEAR IN mm.</text>
</g>
</svg>
